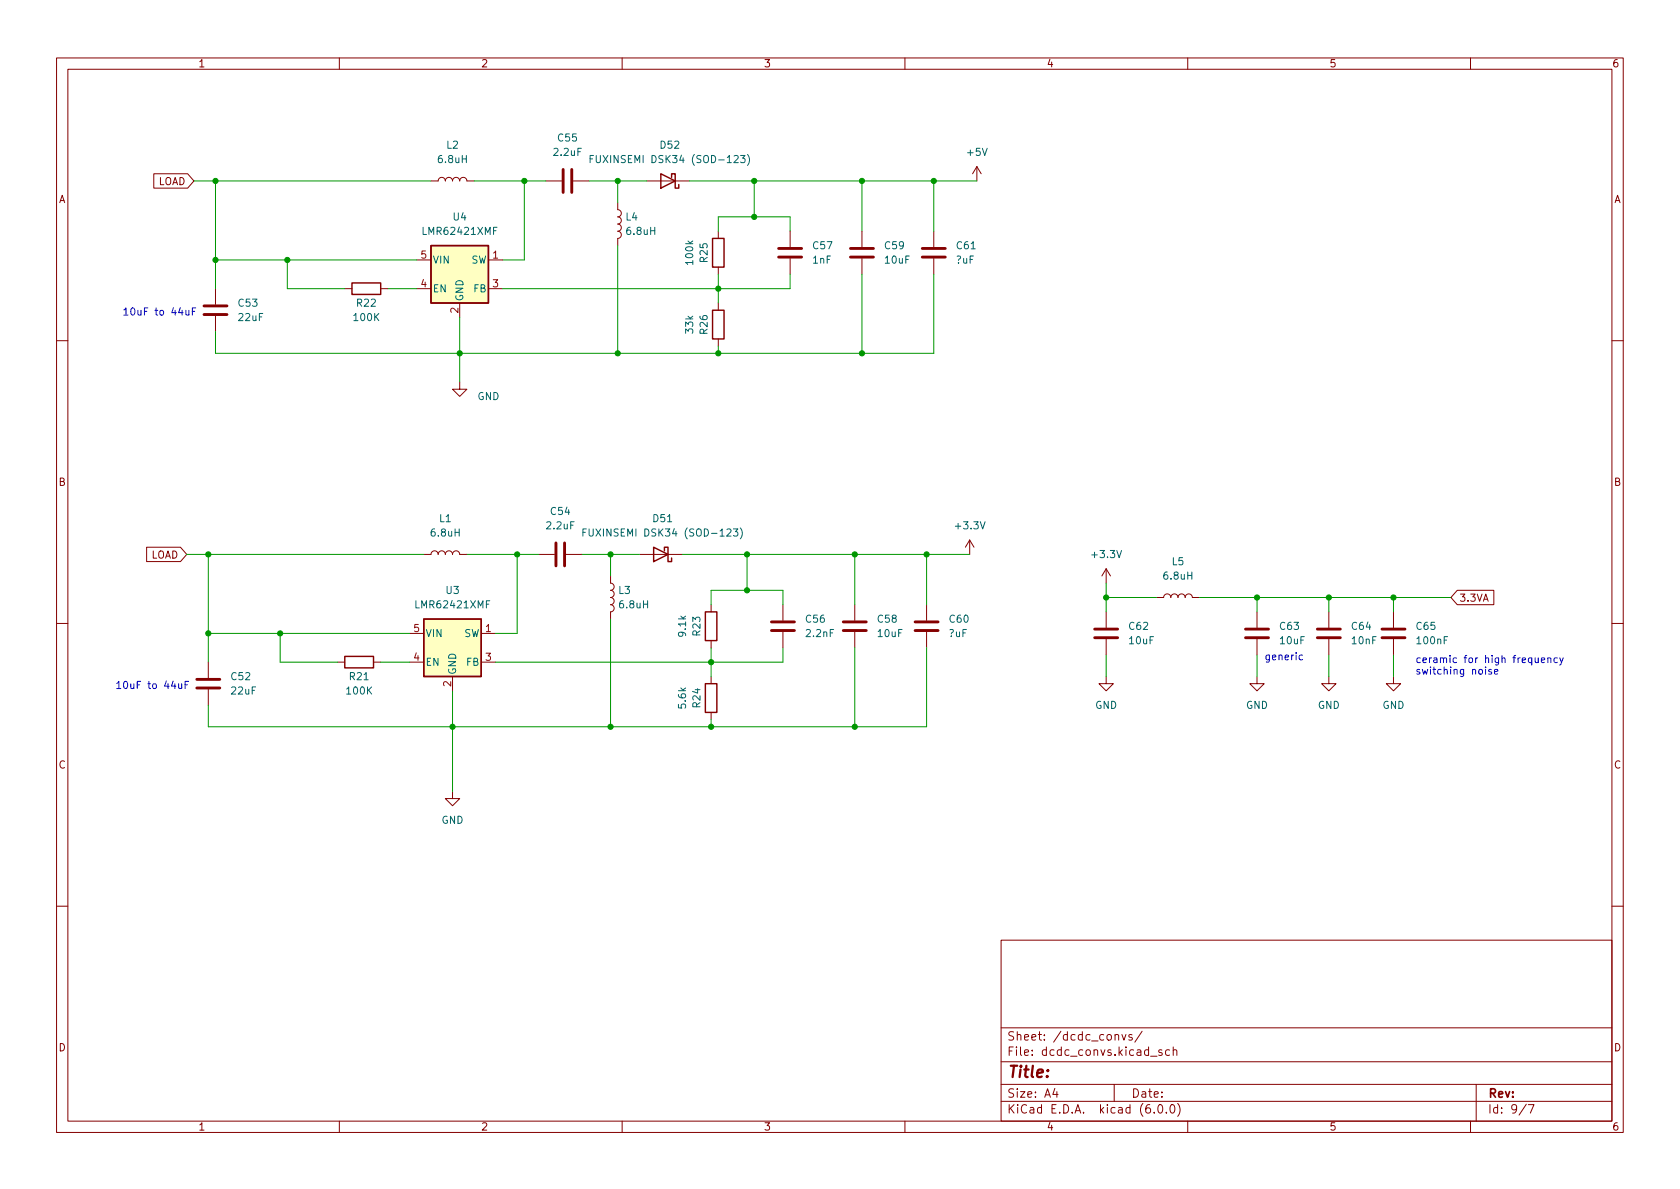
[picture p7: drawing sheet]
<svg xmlns="http://www.w3.org/2000/svg" width="297mm" height="210mm" viewBox="0 0 297 210" stroke-linecap="round" stroke-linejoin="round" font-family="sans-serif">
<g fill="none" stroke="#840000" stroke-width=".18">
<path d="M10 10.2h277v190.1h-277zM12 12.2h273v186.1h-273zM60 10.2v2M110 10.2v2M160 10.2v2M210 10.2v2M260 10.2v2M27.2 30.7h6l1.1 1.3-1.1 1.3h-6zM76.2 32h1.3a.64 .64 0 0 1 .6-.6 .64 .64 0 0 1 .6 .6 .64 .64 0 0 1 .7-.6 .64 .64 0 0 1 .6 .6 .64 .64 0 0 1 .6-.6 .64 .64 0 0 1 .7 .6 .64 .64 0 0 1 .6-.6 .64 .64 0 0 1 .6 .6h1.3M96.5 32h2.8M101.3 32h2.8M109.2 35.8v1.3a.64 .64 0 0 1 .7 .6 .64 .64 0 0 1-.7 .6 .64 .64 0 0 1 .7 .7 .64 .64 0 0 1-.7 .6 .64 .64 0 0 1 .7 .7 .64 .64 0 0 1-.7 .6 .64 .64 0 0 1 .7 .6 .64 .64 0 0 1-.7 .7v1.2"/>
<path d="M114.3 32h7.6M172.7 29.5l-.7 1.2M172.7 29.5v2.5M172.7 29.5l.8 1.2M38.1 51v2.8M38.1 55.9v2.8M61 51h1.2M67.3 51h1.3M73.7 46h2.5M73.7 51h2.5M81.3 53.6v2.5M86.4 46h2.5"/>
<path d="M86.4 51h2.5M127 40.9v1.3M127 47.2v1.3M127 53.6v1.3M127 59.9v1.3M139.7 40.9v2.8M139.7 45.7v2.8M152.4 40.9v2.8M152.4 45.7v2.8M165.1 40.9v2.8M165.1 45.7v2.8M10 60.2h2"/>
<path d="M81.3 67.6v1.2h1.2l-1.2 1.3-1.3-1.3h1.3M285 60.2h2M25.9 96.8h6l1.1 1.2-1.1 1.3h-6zM74.9 98h1.3a.64 .64 0 0 1 .6-.6 .64 .64 0 0 1 .7 .6 .64 .64 0 0 1 .6-.6 .64 .64 0 0 1 .6 .6 .64 .64 0 0 1 .7-.6 .64 .64 0 0 1 .6 .6 .64 .64 0 0 1 .6-.6 .64 .64 0 0 1 .7 .6h1.2M95.2 98h2.8M100.1 98h2.8M113 98h7.6M171.4 95.5l-.7 1.3M171.4 95.5v2.5M171.4 95.5l.8 1.3M10 110.2h2M36.8 117.1v2.8"/>
<path d="M59.7 117.1h1.3M66 117.1h1.3M72.4 117.1h2.5M72.4 112h2.5M80 119.6v2.6M85.1 117.1h2.5M85.1 112h2.5M107.9 101.8l.1 1.3a.64 .64 0 0 1 .6 .7 .64 .64 0 0 1-.6 .6 .64 .64 0 0 1 .6 .6 .64 .64 0 0 1-.6 .7 .64 .64 0 0 1 .6 .6 .64 .64 0 0 1-.6 .6 .64 .64 0 0 1 .6 .7 .64 .64 0 0 1-.6 .6l-.1 1.3M125.7 106.9v1.3M125.7 113.3v1.2M125.7 119.6v1.3M138.4 106.9v2.8"/>
<path d="M138.4 111.8v2.7M151.1 106.9v2.8M151.1 111.8v2.7M163.8 106.9v2.8M163.8 111.8v2.7M195.6 119.6v1.3h1.2l-1.2 1.3-1.3-1.3h1.3M195.6 100.6l-.8 1.2M195.6 100.6v2.5M195.6 108.2v2.8M195.6 113v2.8M195.6 100.6l.7 1.2M204.5 105.7h1.2a.64 .64 0 0 1 .7-.7 .64 .64 0 0 1 .6 .7 .64 .64 0 0 1 .6-.7 .64 .64 0 0 1 .7 .7 .64 .64 0 0 1 .6-.7 .64 .64 0 0 1 .6 .7 .64 .64 0 0 1 .7-.7 .64 .64 0 0 1 .6 .7h1.3"/>
<path d="M222.2 119.6v1.3h1.3l-1.3 1.3-1.2-1.3h1.2M222.2 108.2v2.8M222.2 113v2.8M234.9 119.6v1.3h1.3l-1.3 1.3-1.2-1.3h1.2M234.9 108.2v2.8M234.9 113v2.8M246.4 119.6v1.3h1.2l-1.2 1.3-1.3-1.3h1.3M246.4 108.2v2.8M246.4 113v2.8M257.7 104.4h6.4v2.5h-6.4l-1.2-1.2zM285 110.2h2M36.8 121.9v2.8"/>
<path d="M80 139.9v1.3h1.3l-1.3 1.3-1.3-1.3h1.3M125.7 126v1.2M10 160.2h2M177 166.3h108v32h-108zM285 160.2h2M60 198.3v2M110 198.3v2M160 198.3v2M177 194.8h108M177 191.8h108M177 187.8h108M177 181.8h108"/>
<path d="M186.5 192.5l-.4 1h1M186.9 193v1M197 191.8v3M197.1 183.1l.3-.2 .3 .1 .1 .9M198.4 182.9l.3 1 .4-1M200.1 183l-.3-.1-.2 .2v.3l.5 .1v.4h-.5M201.9 182.4l-1.3 1.9M203.4 186.8h1.2M204.1 196.7v.1M204.9 195.4l.2-.1a.81 .81 0 0 1 .6 .7 .81 .81 0 0 1-.3 .8h-.2a.81 .81 0 0 1-.6-.6 .81 .81 0 0 1 .3-.8zM205.4 185.7l-.3-.1-.2 .2v.3l.5 .1v.4h-.5M206.2 196.7v.1"/>
<path d="M206.8 185.7l-.4-.1-.3 .3v.4l.1 .3h.6M207.1 195.4l.1-.1a.81 .81 0 0 1 .6 .7 .81 .81 0 0 1-.3 .8h-.1a.81 .81 0 0 1-.6-.6 .81 .81 0 0 1 .3-.8zM207.4 185.8l.2-.2 .4 .1 .1 .9M207.4 185.1v1.5M208.2 195.1a1.72 1.72 0 0 1 0 2.3M210 198.3v2M260 198.3v2M261 191.8v6.5M269.9 195.3l-1.3 1.9M270.2 195.3h1l-.6 1.5"/>
</g>
<g fill="none" stroke="#840000" stroke-width=".51">
<path d="M99.6 30v4M101.1 30v4M36.1 55.6h4M36.1 54.1h4M137.7 45.5h4M137.7 43.9h4M150.4 45.5h4M150.4 43.9h4M163.1 45.5h4M163.1 43.9h4M98.3 96v4.1M99.8 96v4.1"/>
<path d="M136.4 111.5h4.1M136.4 110h4.1M149.1 111.5h4.1M149.1 110h4.1M161.8 111.5h4.1M161.8 110h4.1M193.5 112.8h4.1M193.5 111.2h4.1M220.2 112.8h4.1M220.2 111.2h4.1M232.9 112.8h4.1M232.9 111.2h4.1"/>
<path d="M244.3 112.8h4.1M244.3 111.2h4.1M34.8 121.7h4.1M34.8 120.1h4.1"/>
</g>
<path d="M116.8 30.7l2.6 1.3-2.6 1.3zM118.7 31.4v-.7h.7v2.6h.6v-.7M62.2 50h5.1v2.1h-5.1zM76.2 43.4h10.2v10.2h-10.2zM126 54.9h2v5h-2zM126 42.2h2v5h-2zM115.6 96.8l2.5 1.2-2.5 1.3zM117.5 97.4v-.6h.6v2.5h.6v-.6M61 116.1h5v2h-5zM74.9 109.5h10.2v10.1h-10.2zM124.7 108.2h2v5.1h-2zM124.7 120.9h2v5.1h-2z" fill="none" stroke="#840000" stroke-width=".25"/>
<path d="M104.3 28.1h.5M104.9 27.5h-.6v1.3M105.4 27.5v1l.3 .3h.2l.3-.3v-1M130.9 27.5h.8l-.4 .5 .4 .1v.5l-.2 .2-.6-.2M132.2 27.3a1.46 1.46 0 0 1 0 1.9M103.1 94.1h.4M103.7 93.5h-.6v1.3M104.2 93.5v1.1l.2 .2h.2l.3-.2v-1.1M129.7 93.5h.8l-.5 .5 .4 .1v.6l-.2 .1-.5-.1M130.9 93.4a1.46 1.46 0 0 1 0 1.9" fill="none" stroke="#006464" stroke-width=".18"/>
<g fill="#ffffc2" stroke="#ffffc2" stroke-width=".18">
<path d="M74.9 109.5h10.2v10.1h-10.2z"/>
<path d="M76.2 43.4h10.2v10.2h-10.2z"/>
</g>
<g fill="none" stroke="#0000c2" stroke-width=".18">
<path d="M32.9 54.9v.8h.3l.2-.1M33.4 54.9v.8M34 55.1h.4M34.6 54.4h-.6v1.3M230.3 115.9l-.4-.1-.2 .3 .1 .5h.5M263.7 118.4h-.3l-.2 .2 .1 .1 .4 .2v.3h-.5M264.2 118.8l.6-.1v-.3h-.4l-.2 .2 .1 .6h.5M271.4 116.3l.1 .8 .3 .1 .2-.1M272 116.3v.9M272.5 116.8l.6-.2v-.2l-.4-.1-.2 .2 .1 .6h.5M273.7 116.4l.2-.1 .3 .1v.8M273.7 116.3v.9"/>
<path d="M275.4 116.4l-.4-.1-.2 .3 .1 .5h.5M275.8 116.3l.3 .9M276.4 116.3l-.4 1.2-.2 .1M31.6 120.9v.8l.3 .1 .2-.2M32.1 120.9v.9M32.7 121.1h.5M33.3 120.5h-.6v1.3"/>
</g>
<g fill="none" stroke="#009600" stroke-width=".18">
<path d="M34.3 32h41.9M38.1 32v19M83.8 32h12.7M92.7 32v14h-3.8M104.1 32h10.2M109.2 32v3.8M121.9 32h50.8M133.3 32v6.3M152.4 32v8.9M165.1 32v8.9M38.1 46h35.6M50.8 46v5h10.2"/>
<path d="M68.6 51h5.1M81.3 56.1v11.5M109.2 43.4v19.1M127 40.9v-2.6h12.7v2.6M127 48.5v5.1M139.7 48.5v2.5h-50.8M152.4 48.5v14M165.1 48.5v14h-127v-3.8M127 61.2v1.3M33 98h41.9M36.8 98v19.1M82.5 98h12.7"/>
<path d="M91.4 98v14h-3.8M102.9 98h10.1M107.9 98v3.8M120.6 98h50.8M132.1 98v6.4M151.1 98v8.9M163.8 98v8.9M36.8 112h35.6M49.5 112v5.1h10.2M67.3 117.1h5.1M107.9 109.5v19M125.7 106.9v-2.5h12.7v2.5"/>
<path d="M125.7 114.5v5.1M138.4 114.5v2.6h-50.8M151.1 114.5v14M163.8 114.5v14h-127v-3.8M195.6 105.7h8.9M195.6 103.1v5.1M195.6 115.8v3.8M212.1 105.7h44.4M222.2 105.7v2.5M222.2 115.8v3.8M234.9 105.7v2.5M234.9 115.8v3.8"/>
<path d="M246.4 105.7v2.5M246.4 115.8v3.8M80 122.2v17.7M125.7 127.2v1.3"/>
</g>
<g fill="#009600" stroke="#009600" stroke-width=".18">
<circle cx="49.5" cy="112" r=".46"/>
<circle cx="36.8" cy="112" r=".46"/>
<circle cx="80" cy="128.5" r=".46"/>
<circle cx="36.8" cy="98" r=".46"/>
<circle cx="91.4" cy="98" r=".46"/>
<circle cx="132.1" cy="104.4" r=".46"/>
<circle cx="152.4" cy="62.5" r=".46"/>
<circle cx="151.1" cy="98" r=".46"/>
<circle cx="127" cy="62.5" r=".46"/>
<circle cx="125.7" cy="128.5" r=".46"/>
<circle cx="107.9" cy="128.5" r=".46"/>
<circle cx="125.7" cy="117.1" r=".46"/>
<circle cx="151.1" cy="128.5" r=".46"/>
<circle cx="133.3" cy="32" r=".46"/>
<circle cx="133.3" cy="38.3" r=".46"/>
<circle cx="107.9" cy="98" r=".46"/>
<circle cx="109.2" cy="62.5" r=".46"/>
<circle cx="132.1" cy="98" r=".46"/>
<circle cx="127" cy="51" r=".46"/>
<circle cx="152.4" cy="32" r=".46"/>
<circle cx="109.2" cy="32" r=".46"/>
<circle cx="165.1" cy="32" r=".46"/>
<circle cx="163.8" cy="98" r=".46"/>
<circle cx="222.2" cy="105.7" r=".46"/>
<circle cx="195.6" cy="105.7" r=".46"/>
<circle cx="234.9" cy="105.7" r=".46"/>
<circle cx="246.4" cy="105.7" r=".46"/>
<circle cx="81.3" cy="62.5" r=".46"/>
<circle cx="38.1" cy="46" r=".46"/>
<circle cx="38.1" cy="32" r=".46"/>
<circle cx="50.8" cy="46" r=".46"/>
<circle cx="92.7" cy="32" r=".46"/>
</g>
<text font-size="2.8" fill="#840000" x="178" y="190.6">Title:</text>
<g font-size="2.1" fill="#840000">
<text x="178" y="184">Sheet: /dcdc_convs/</text>
<text x="178" y="186.7">File: dcdc_convs.kicad_sch</text>
<text x="178" y="196.9">KiCad E.D.A. kicad (6.0.0)</text>
<text x="178" y="194.1">Size: A4</text>
<text x="200" y="194.1">Date:</text>
<text x="263" y="194.1">Rev:</text>
<text x="263" y="196.9">Id: 9/7</text>
</g>
<g font-size="1.8" fill="#840000">
<text x="35" y="11.9">1</text>
<text x="85" y="11.9">2</text>
<text x="135" y="11.9">3</text>
<text x="185" y="11.9">4</text>
<text x="235" y="11.9">5</text>
<text x="285" y="11.9">6</text>
<text x="10.3" y="35.9">A</text>
<text x="27.9" y="32.7">LOAD</text>
<text x="285.3" y="35.9">A</text>
<text x="10.3" y="85.9">B</text>
<text x="285.3" y="85.9">B</text>
<text x="26.6" y="98.8">LOAD</text>
<text x="258" y="106.4">3.3VA</text>
<text x="10.3" y="135.9">C</text>
<text x="285.3" y="135.9">C</text>
<text x="10.3" y="185.9">D</text>
<text x="285.3" y="185.9">D</text>
<text x="35" y="199.9">1</text>
<text x="85" y="199.9">2</text>
<text x="135" y="199.9">3</text>
<text x="185" y="199.9">4</text>
<text x="235" y="199.9">5</text>
<text x="285" y="199.9">6</text>
</g>
<g font-size="1.8" fill="#006464">
<text x="77.6" y="28.8">6.8uH</text>
<text x="79" y="26.3">L2</text>
<text x="98" y="27.6">2.2uF</text>
<text x="98.7" y="25">C55</text>
<text x="106" y="28.8">FUXINSEMI DSK34 (SOD-123)</text>
<text x="116.8" y="26.3">D52</text>
<text x="171.1" y="27.6">+5V</text>
<text x="75" y="41.5">LMR62421XMF</text>
<text x="80.1" y="39">U4</text>
<text x="110.7" y="39">L4</text>
<text x="110.9" y="41.5">6.8uH</text>
<text x="76.5" y="46.6">VIN</text>
<text x="83.3" y="46.6">SW</text>
<text x="122.6" y="46.7" transform="rotate(-90 122.6 46.7)">100k</text>
<text x="125.1" y="46.3" transform="rotate(-90 125.1 46.3)">R25</text>
<text x="143.7" y="46.6">1nF</text>
<text x="143.8" y="44.1">C57</text>
<text x="156.5" y="44.1">C59</text>
<text x="156.6" y="46.6">10uF</text>
<text x="169" y="46.6">?uF</text>
<text x="169.2" y="44.1">C61</text>
<text x="76.5" y="51.7">EN</text>
<text x="81.9" y="53.3" transform="rotate(-90 81.9 53.3)">GND</text>
<text x="83.7" y="51.7">FB</text>
<text x="42.2" y="54.2">C53</text>
<text x="42.3" y="56.8">22uF</text>
<text x="62.7" y="56.8">100K</text>
<text x="63.1" y="54.2">R22</text>
<text x="122.6" y="58.9" transform="rotate(-90 122.6 58.9)">33k</text>
<text x="125.1" y="59" transform="rotate(-90 125.1 59)">R26</text>
<text x="84.4" y="70.7">GND</text>
<text x="76.3" y="94.9">6.8uH</text>
<text x="77.7" y="92.3">L1</text>
<text x="96.8" y="93.6">2.2uF</text>
<text x="97.4" y="91.1">C54</text>
<text x="104.7" y="94.9">FUXINSEMI DSK34 (SOD-123)</text>
<text x="115.5" y="92.3">D51</text>
<text x="169.1" y="93.6">+3.3V</text>
<text x="193.2" y="98.7">+3.3V</text>
<text x="207.2" y="99.9">L5</text>
<text x="73.8" y="107.6">LMR62421XMF</text>
<text x="78.9" y="105">U3</text>
<text x="109.4" y="105">L3</text>
<text x="109.6" y="107.6">6.8uH</text>
<text x="205.9" y="102.5">6.8uH</text>
<text x="75.2" y="112.6">VIN</text>
<text x="82" y="112.6">SW</text>
<text x="121.3" y="112.5" transform="rotate(-90 121.3 112.5)">9.1k</text>
<text x="123.8" y="112.4" transform="rotate(-90 123.8 112.4)">R23</text>
<text x="142.5" y="110.1">C56</text>
<text x="142.6" y="112.6">2.2nF</text>
<text x="155.2" y="110.1">C58</text>
<text x="155.3" y="112.6">10uF</text>
<text x="167.8" y="112.6">?uF</text>
<text x="167.9" y="110.1">C60</text>
<text x="199.7" y="111.4">C62</text>
<text x="199.7" y="113.9">10uF</text>
<text x="226.4" y="111.4">C63</text>
<text x="226.4" y="113.9">10uF</text>
<text x="239.1" y="111.4">C64</text>
<text x="239.1" y="113.9">10nF</text>
<text x="250.5" y="111.4">C65</text>
<text x="250.6" y="113.9">100nF</text>
<text x="75.2" y="117.7">EN</text>
<text x="80.6" y="119.4" transform="rotate(-90 80.6 119.4)">GND</text>
<text x="82.5" y="117.7">FB</text>
<text x="40.9" y="120.3">C52</text>
<text x="41" y="122.8">22uF</text>
<text x="61.4" y="122.8">100K</text>
<text x="61.9" y="120.3">R21</text>
<text x="121.3" y="125.2" transform="rotate(-90 121.3 125.2)">5.6k</text>
<text x="123.8" y="125.1" transform="rotate(-90 123.8 125.1)">R24</text>
<text x="193.6" y="125.3">GND</text>
<text x="220.3" y="125.3">GND</text>
<text x="233" y="125.3">GND</text>
<text x="244.4" y="125.3">GND</text>
<text x="78" y="145.7">GND</text>
</g>
<g font-size="1.8" fill="#a90000">
<text x="74.4" y="45.7">5</text>
<text x="87.1" y="45.7">1</text>
<text x="74.4" y="50.8">4</text>
<text x="87.1" y="50.8">3</text>
<text x="81" y="55.4" transform="rotate(-90 81 55.4)">2</text>
<text x="73.2" y="111.8">5</text>
<text x="85.9" y="111.8">1</text>
<text x="73.2" y="116.8">4</text>
<text x="85.9" y="116.8">3</text>
<text x="79.8" y="121.4" transform="rotate(-90 79.8 121.4)">2</text>
</g>
<g font-size="1.8" fill="#0000c2">
<text x="21.6" y="55.8">10uF to 44uF</text>
<text x="223.5" y="116.7">generic</text>
<text x="250.2" y="117.2">ceramic for high frequency</text>
<text x="250.2" y="119.3">switching noise</text>
<text x="20.3" y="121.8">10uF to 44uF</text>
</g>
</svg>
